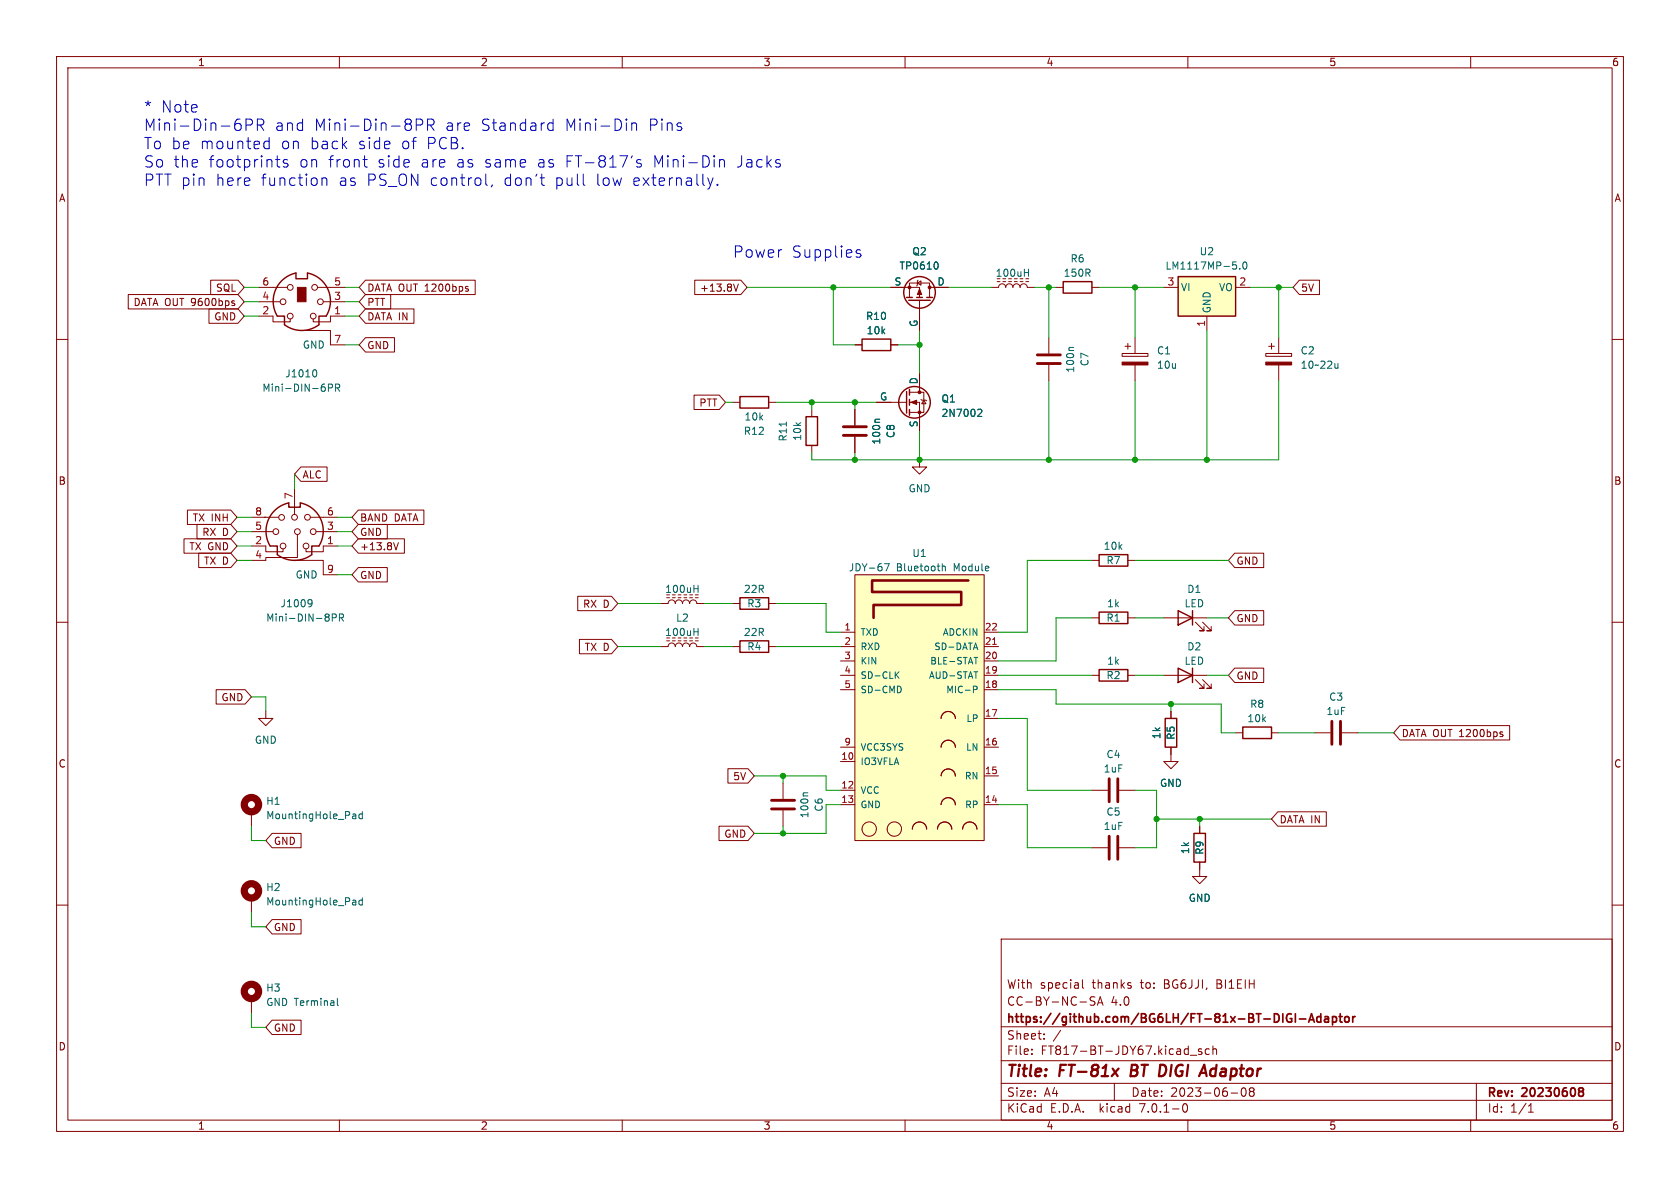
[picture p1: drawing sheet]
<svg xmlns="http://www.w3.org/2000/svg" width="297mm" height="210mm" viewBox="0 0 297 210" stroke-linecap="round" stroke-linejoin="round" font-family="sans-serif">
<g fill="none" stroke="#840000" stroke-width=".18">
<path d="M10 10h277v190h-277zM12 12h273v186h-273zM60 10v2M110 10v2M160 10v2M210 10v2M260 10v2M10 60h2M22.7 52.1h19.4l1.1 1.2-1.1 1.3h-19.4zM36.9 54.6h5.2l1.1 1.3-1.1 1.3h-5.2zM37.2 49.5h4.9l1.1 1.3-1.1 1.3h-4.9zM41 53.5l.4 .2 .1 .1-.2 .2h-.3"/>
<path d="M41 53.2h.4M45.7 55.9h2.6v1h3v-.5M45.7 50.8h5.1M45.7 53.3h3.8M53.3 58.4h5.1v2.6h2.6M56.1 50.8h4.9M57.1 53.3h3.9M61 55.9h-2.6v1h-3v-.5M64.6 49.5h19.4v2.6h-19.4l-1.1-1.3zM64.6 52.1h4.5v2.5h-4.5l-1.1-1.3zM64.6 54.6h8.6v2.6h-8.6l-1.1-1.3zM64.6 59.7h5.1v2.5h-5.1l-1.1-1.2z"/>
<path d="M82.5 51.1h.3v.2l-.2 .2h-.2M82.5 50.6l.3 .1M122.8 49.5h8.2l1.1 1.3-1.1 1.3h-8.2zM129.7 50.2l.4 1.3 .4-1.3M157.5 50.8h5.1v1.8M160.8 52.6v-2.6h3.5v2.6M162.2 50l.6-.3v.7zM162.3 49.5l-.1 .2v.7l-.1 .1M162.6 53.1v5.3M164.3 50.8h3.3M175.3 50.8h1.2a.64 .64 0 0 1 .7-.6 .64 .64 0 0 1 .6 .6 .64 .64 0 0 1 .6-.6 .64 .64 0 0 1 .7 .6 .64 .64 0 0 1 .6-.6 .64 .64 0 0 1 .6 .6 .64 .64 0 0 1 .7-.6 .64 .64 0 0 1 .6 .6h1.3M176.3 49.8h.5"/>
<path d="M177.3 49.8h.5M178.3 49.8h.5M179.3 49.8h.5M180.3 49.8h.5M181.4 49.8h.5M181.4 49.3h.5M185.4 59.7v2.8M186.7 50.8h1.3M193 50.8h1.3M200.7 59.7v2.8M205.7 50.8h2.6M213.4 55.9v2.5"/>
<path d="M218.4 50.8h2.6M226.1 59.7v2.8M229.7 49.5h3.6v2.6h-3.6l-1.1-1.3zM285 60h2M122.7 69.8h4.5l1.1 1.3-1.1 1.3h-4.5zM129.5 71.1h1.3M135.9 71.1h1.3M143.5 72.4v1.3M143.5 78.7v1.3M151.1 61h1.3M151.1 72.4v2.8M151.1 77.2v2.8"/>
<path d="M154.9 71.1h5.4M157.5 61h1.2M160.8 71.1h1.8v5.1M160.8 69.3h2.5v3.6h-2.5M162.6 66v3.3M162.8 70.6l.1 .1h.8l.1 .2M163.3 70.7l.4 .7h-.8zM185.4 64.5v2.8M198.4 62.5h4.5v.5h-4.5zM198.9 61.2h1M199.4 60.7v1M200.7 64.5v2.8"/>
<path d="M223.8 62.5h4.5v.5h-4.5zM224.3 61.2h1M224.8 60.7v1M226.1 64.5v2.8M32.5 95.2h8.3l1.1 1.3-1.1 1.3h-8.3zM33.1 90.2h7.7l1.1 1.2-1.1 1.3h-7.7zM34.8 92.7h6l1.1 1.3-1.1 1.3h-6zM35.1 97.8h5.7l1.1 1.3-1.1 1.2h-5.7zM44.4 96.5h2.6v1h3v-.5M44.4 94h3.9M44.4 91.4h4.9M52.1 99.1h5v2.5h2.6"/>
<path d="M52.1 86.4v4.5M52.6 94.5v4.1h-5.6v.5h-2.6M53.2 82.5h4.6v2.6h-4.6l-1.1-1.3zM54.9 91.4h4.8M55.9 94h3.8M59.7 96.5h-2.6v1h-3v-.5M63.3 90.2h11.6v2.5h-11.6l-1.1-1.3zM63.3 92.7h5.2v2.6h-5.2l-1.1-1.3zM63.3 95.2h8.2v2.6h-8.2l-1.1-1.3zM69.6 95.9l.4 1.3 .4-1.3M162.6 81.3v1.3h1.2l-1.2 1.2-1.3-1.2h1.3M193 99.1h1.3"/>
<path d="M199.4 99.1h1.3M218.3 97.8h5.1v2.5h-5.1l-1.1-1.2zM10 110h2M63.3 100.3h5.2v2.6h-5.2l-1.1-1.3zM102.1 105.4h6l1.1 1.3-1.1 1.3h-6zM102.4 113h5.7l1.1 1.3-1.1 1.3h-5.7zM116.8 114.3h1.3a.64 .64 0 0 1 .6-.6 .64 .64 0 0 1 .7 .6 .64 .64 0 0 1 .6-.6 .64 .64 0 0 1 .6 .6 .64 .64 0 0 1 .7-.6 .64 .64 0 0 1 .6 .6 .64 .64 0 0 1 .7-.6 .64 .64 0 0 1 .6 .6h1.3M116.8 106.7h1.3a.64 .64 0 0 1 .6-.7 .64 .64 0 0 1 .7 .7 .64 .64 0 0 1 .6-.7 .64 .64 0 0 1 .6 .7 .64 .64 0 0 1 .7-.7 .64 .64 0 0 1 .6 .7 .64 .64 0 0 1 .7-.7 .64 .64 0 0 1 .6 .7h1.3M117.9 113.3h.5M117.9 105.7h.5M118.9 113.3h.5M118.9 105.7h.5"/>
<path d="M119.9 113.3h.5M119.9 105.7h.5M120.9 113.3h.5M120.9 105.7h.5M121.9 113.3h.5M121.9 105.7h.5M122.9 113.3h.5M122.9 112.8h.5M122.9 105.7h.5M122.9 105.2h.5M129.5 106.7h1.3M129.5 114.3h1.3"/>
<path d="M135.9 106.7h1.3M135.9 114.3h1.3M148.6 114.3h2.5M148.6 111.8h2.5M148.6 119.4h2.5M148.6 116.8h2.5M151.1 101.6h22.9v47h-22.9zM174 114.3h2.5M174 111.8h2.5M174 119.4h2.5M174 116.8h2.5M193 109.2h1.3"/>
<path d="M193 119.4h1.3M199.4 109.2h1.3M199.4 119.4h1.3M205.7 109.2h7.7M205.7 119.4h7.7M211.3 110l1.6 1.5h-.8h.8v-.8M212.6 110l1.5 1.5h-.7h.7v-.8M218.3 118.1h5.1v2.6h-5.1l-1.1-1.3zM218.3 107.9h5.1v2.6h-5.1l-1.1-1.3zM285 110h2M38.2 121.9h5.1l1.1 1.3-1.1 1.3h-5.1zM47 125.7v1.3h1.3l-1.3 1.3-1.3-1.3h1.3"/>
<path d="M128.7 135.9h3.5l1.1 1.3-1.1 1.2h-3.5zM138.4 138.4v2.8M148.6 134.6h2.5M148.6 139.7h2.5M148.6 132.1h2.5M148.6 121.9h2.5M168.9 137.2a1.26 1.26 0 0 0-1.3-1.3 1.26 1.26 0 0 0-1.2 1.3 1.27 1.27 0 0 1 1.3-1.3 1.27 1.27 0 0 1 1.2 1.3M168.9 132.1a1.26 1.26 0 0 0-1.3-1.2 1.26 1.26 0 0 0-1.2 1.2 1.27 1.27 0 0 1 1.3-1.3 1.27 1.27 0 0 1 1.2 1.3M168.9 127a1.26 1.26 0 0 0-1.3-1.2 1.26 1.26 0 0 0-1.2 1.2 1.27 1.27 0 0 1 1.3-1.2 1.27 1.27 0 0 1 1.2 1.2M174 137.2h2.5M174 132.1h2.5M174 127h2.5"/>
<path d="M174 121.9h2.5M193 139.7h2.8M197.9 139.7h2.8M207 132.1v2.5h1.3l-1.3 1.3-1.3-1.3h1.3M207 125.7v1.3M211.3 120.1l1.6 1.6h-.8h.8v-.8M212.6 120.1l1.5 1.6h-.7h.7v-.8M218.4 129.5h1.3M224.8 129.5h1.3M232.4 129.5h2.8M237.2 129.5h2.8M247.5 128.3h19.4v2.5h-19.4l-1.1-1.3z"/>
<path d="M265.3 129.8l.3 .1 .1 .1-.2 .2h-.2M265.3 129.4h.3M10 160h2M44.4 143.5v2.6M44.4 158.8v2.5M48.1 147.3h5.1v2.6h-5.1l-1.1-1.3zM127.1 146h5.1l1.1 1.3-1.1 1.3h-5.1zM138.4 143.3v2.8M148.6 142.2h2.5M154.9 146.6a1.27 1.27 0 0 0-1.7-1.3 1.27 1.27 0 0 0-.4 2.1 1.27 1.27 0 0 0 2.1-.5v-.3M159.4 146.6a1.27 1.27 0 0 0-1.7-1.3 1.27 1.27 0 0 0-.5 2.1 1.27 1.27 0 0 0 2.1-.5l.1-.3M163.8 146.6a1.27 1.27 0 0 0-1.2-1.3 1.27 1.27 0 0 0-1.3 1.3 1.26 1.26 0 0 1 1.3-1.3 1.26 1.26 0 0 1 1.2 1.3"/>
<path d="M168.3 146.6a1.27 1.27 0 0 0-1.3-1.3 1.27 1.27 0 0 0-1.3 1.3 1.26 1.26 0 0 1 1.3-1.3 1.26 1.26 0 0 1 1.2 1.3M168.9 142.3a1.26 1.26 0 0 0-1.3-1.3 1.26 1.26 0 0 0-1.2 1.2 1.27 1.27 0 0 1 1.3-1.2 1.27 1.27 0 0 1 1.2 1.3M172.7 146.6a1.27 1.27 0 0 0-1.3-1.3 1.27 1.27 0 0 0-1.2 1.3 1.26 1.26 0 0 1 1.2-1.3 1.26 1.26 0 0 1 1.3 1.3M174 142.2h2.5M193 149.9h2.8M197.9 149.9h2.8M212.1 152.4v2.5h1.3l-1.3 1.3-1.3-1.3h1.3M212.1 146.1v1.2M225.9 143.5h8.6v2.6h-8.6l-1.1-1.3zM285 160h2M44.4 176.5v2.6M48.1 162.6h5.1v2.5h-5.1l-1.1-1.3z"/>
<path d="M177 166h108v32h-108zM191.4 173.2v1.3l.2 .2M193.6 176.3l-.6-.1-.2 .1v.5l.6 .3 .2 .3-.3 .3-.6-.1M194 177.7l.5-1.5 .5 1.5M194.1 177.3h.8M199.8 174.2l.2 .2-.2 .3M199.8 173.7l.1 .1M48.1 180.3h5.1v2.6h-5.1l-1.1-1.3zM60 198v2M110 198v2M160 198v2M177 194.5h108"/>
<path d="M177 191.5h108M177 187.5h108M177 181.5h108M182.4 186.3v.1M182.4 185.5v.1M184.6 183.6v.1M184.6 182.8v.1M197 191.5v3M209.2 195.2l.2-.1a.81 .81 0 0 1 .6 .6 .81 .81 0 0 1-.3 .8l-.1 .1a.81 .81 0 0 1-.4-1.4zM210 198v2M210.4 186.5h1.2M212.4 185.5l-.3-.1-.2 .2v.2l.5 .2v.3h-.5"/>
<path d="M213.8 185.5l-.4-.1-.3 .3v.4l.1 .2h.6M214.4 185.5l.2-.1 .4 .1 .1 .9M214.4 184.9v1.5M217.6 193.2h1.2M219.8 192.3a.94 .94 0 0 0 0 1.5 .81 .81 0 0 0 .6-.6 .81 .81 0 0 0-.3-.8l-.2-.1M221.1 192.9l-.2 .3v.5l.2 .1h.3l.3-.3-.1-.4-.2-.2M221.1 192.3l-.2 .3 .2 .3M221.1 192.9h.3M221.4 192.3l.3 .3-.3 .3M260 198v2M261 191.5v6.5M270.2 196.6h.9"/>
<path d="M270.2 195.5l.4-.4v1.5"/>
<circle cx="50" cy="53.3" r=".51"/>
<circle cx="51.3" cy="50.8" r=".51"/>
<circle cx="51.3" cy="55.9" r=".51"/>
<circle cx="55.4" cy="55.9" r=".51"/>
<circle cx="55.6" cy="50.8" r=".51"/>
<circle cx="56.6" cy="53.3" r=".51"/>
<circle cx="48.8" cy="94" r=".51"/>
<circle cx="49.8" cy="91.5" r=".51"/>
<circle cx="50" cy="96.5" r=".51"/>
<circle cx="52.1" cy="91.4" r=".51"/>
<circle cx="52.6" cy="94" r=".51"/>
<circle cx="54.1" cy="96.5" r=".51"/>
<circle cx="54.4" cy="91.4" r=".51"/>
<circle cx="55.4" cy="94" r=".51"/>
</g>
<g fill="none" stroke="#840000" stroke-width=".3">
<path d="M233.5 179.2v1.5M233.5 179.8l-.4-.1-.3 .3v.4l.1 .2h.6M234.2 179.8h.6l.1 .9M235.6 179.8l.4-.1 .3 .3v.4l-.2 .2h-.5M235.6 179.7v1.5M236.7 179.7h.6M236.9 179.2v1.3l.4 .2M237.8 179.8l.2-.1 .4 .1 .1 .6-.1 .2-.4 .1-.2-.1zM239.1 179.7v1M239.6 179.7l-.3 .1-.2 .2M229.7 180.1h1.2M231.4 180.7l.5-1.5 .5 1.5"/>
<path d="M231.5 180.3h.7M234.9 180.1h-.5a.29 .29 0 0 0-.3 .3 .29 .29 0 0 0 .3 .3l.5-.1M279.1 192.8l.3 .1M279.1 192.4l.3-.1 .4 .1 .1 .3-.3 .2M279.4 192.9h.2M279.4 192.9l-.3 .2M279.6 192.9l.3 .3v.5l-.3 .1-.5-.1"/>
</g>
<path d="M197.8 188.9l-1.3 1.3M212.2 189.7h1M212.9 188.2l.4 2" fill="none" stroke="#840000" stroke-width=".4"/>
<g fill="#840000" stroke="#840000" stroke-width=".18">
<path d="M198.4 64h4.5v.5h-4.5z"/>
<path d="M223.8 64h4.5v.5h-4.5z"/>
<path d="M52.6 50.8h1.5v2.5h-1.5z"/>
<path d="M162.6 51.1l.3 1h-.7z"/>
<path d="M161 71.1l1.1-.4v.8z"/>
<circle cx="160.8" cy="50.8" r=".25"/>
<circle cx="164.3" cy="50.8" r=".25"/>
<circle cx="162.6" cy="72.9" r=".25"/>
<circle cx="162.6" cy="69.3" r=".25"/>
</g>
<path d="M149.1 77h4.1M149.1 75.4h4.1M183.4 64.3h4.1M183.4 62.7h4.1M196.1 137.7v4M197.6 137.7v4M235.5 127.5v4.1M237 127.5v4.1M136.4 143h4.1M136.4 141.5h4.1M196.1 147.8v4.1M197.6 147.8v4.1" fill="none" stroke="#840000" stroke-width=".51"/>
<g fill="none" stroke="#006464" stroke-width=".18">
<path d="M165.7 46.4l.2 .4-.2 .7M181.1 48.2h.7M181.8 47.6v1.2M219.2 47.5v.1M219.8 46.4l.2-.1a.68 .68 0 0 1 .5 .6 .68 .68 0 0 1-.5 .7l-.2-.1-.1-.4zM55.7 65.4a.79 .79 0 0 1 0 1.2M58.1 68.6l.6-.1 .1-.2-.1-.3-.6-.1v1.3M59.3 68.6l.6-.1 .2-.2-.1-.3-.7-.1v1.3M59.6 68.6l.5 .6M155.5 74.1h-.6l-.2 .2M173 72.3l.5 .1 .1 .3-.8 .9h.8M189.8 61.4h-.6l-.2 .2"/>
<path d="M236.5 64.3v.8M236.5 65l-.3 .1M156.4 99.6h.8l-.5 1.3M166.6 99.6v1.3M54.7 106l.4 .1a.84 .84 0 0 1-.3 1.2M55.2 106.5l-.3 .3h-.2M58.7 109.2l.6-.1 .2-.1-.1-.3-.7-.2v1.3M60 109.2l.6-.1 .1-.1v-.3l-.7-.2v1.3M60.3 109.2l.4 .6M122.7 111.7h.7M122.7 104.1h.7M123.4 103.5v1.2"/>
<path d="M123.4 111.1v1.2M158.4 119.3l.5 .6M158.9 118.8l-.6 .6M166.6 100.2l.2-.1h.3v.8M172.2 118.8h.7M172.2 116.2h.7M172.2 114.5h.6M172.5 113.7l.4 1.1M159.1 121.3l.2 .5-.2 .6M172.1 121.3h.4l.3 .2-.2 .3-.5 .1M62.5 143.9h.3l.1 .8M62.5 159.1l.3 .1 .1 .8"/>
<path d="M62.9 159.9l-.4 .1M62.9 159.4l-.4 .1M62.9 144.7h-.4M62.9 144.2h-.4M64.1 159.2l-.4-.1-.2 .3 .1 .5h.5M64.1 143.5v1.2M64.1 158.7v1.3M64.1 143.9h-.4l-.2 .2 .1 .6h.5M142.8 140.2h-.6l-.2 .1M59.6 176.5v1.1l.2 .2"/>
</g>
<g fill="none" stroke="#840000" stroke-width=".25">
<path d="M49.7 49.7l1.1-.8 1.5-.6v1h2.1v-1a5 5 0 0 1 3.3 7.6h-1.3v1.5a5.1 5.1 0 0 1-6.1 0v-1.5h-1.3a5.1 5.1 0 0 1 .7-6.2zM152.4 59.9h5.1v2.1h-5.1zM160.3 52.6h1M160.7 53.1h3.8M162.1 52.6h1M163.8 52.6h1M188 49.8h5v2h-5zM208.3 48.9h10.1v7h-10.1zM130.8 70.1h5.1v2h-5.1zM142.5 73.7h2v5h-2zM160.3 69.2v3.8M160.8 68.8v1.1"/>
<path d="M160.8 70.6v1M160.8 72.4v1M48.5 90.3l1-.8 1.6-.6v.8h2v-.8a5 5 0 0 1 3.3 7.6h-1.3v1.5a5.1 5.1 0 0 1-6.1 0v-1.5h-1.2a5.1 5.1 0 0 1 .7-6.2zM194.3 98h5.1v2.1h-5.1zM130.8 105.7h5.1v2h-5.1zM130.8 113.3h5.1v2h-5.1zM194.3 108.2h5.1v2h-5.1zM194.3 118.4h5.1v2h-5.1zM208.3 108l2.5 1.2-2.5 1.3zM208.3 118.1l2.5 1.3-2.5 1.3zM210.8 108v2.5M210.8 118.1v2.6"/>
<path d="M206 127h2v5.1h-2zM219.7 128.5h5.1v2.1h-5.1zM211.1 147.3h2v5.1h-2z"/>
<circle cx="162.6" cy="51.7" r="2.79"/>
<circle cx="161.7" cy="71.1" r="2.79"/>
</g>
<g fill="#ffffc2" stroke="#ffffc2" stroke-width=".18">
<path d="M151.1 101.6h22.9v47h-22.9z"/>
<path d="M208.3 48.9h10.1v7h-10.1z"/>
</g>
<path d="M171.2 102.6h-17v2h15.7v2.3h-15.5v2.3" fill="none" stroke="#840000" stroke-width=".46"/>
<path d="M175.5 113.9h.7" fill="none" stroke="#a90000" stroke-width=".18"/>
<g fill="none" stroke="#840000" stroke-width="1.3">
<circle cx="44.4" cy="142.2" r="1.27"/>
<circle cx="44.4" cy="157.5" r="1.27"/>
<circle cx="44.4" cy="175.3" r="1.27"/>
</g>
<g fill="none" stroke="#0000c2" stroke-width=".18">
<path d="M43.5 22.1h.8a.54 .54 0 0 0 .4-.5 .54 .54 0 0 0-.4-.5h-.8v2M45.5 22.1h.8a.54 .54 0 0 0 .4-.5 .54 .54 0 0 0-.4-.5h-.8v2M46 22.1l.6 1M46.8 26.2l.2 .1 .6-.1M46.8 25.1l.2-.1 .6 .1M47.6 24.3v2M48.7 28.2h.8M49.1 29.4l.4 .1M50.8 28.3l-.4-.1-.3 .3 .1 .3 .6 .2 .1 .2-.1 .2-.2 .1-.5-.1M56.9 31.4v1.4M56.9 31.6a.5 .5 0 0 1 .9 .1v1.1M64.2 28.2h.7"/>
<path d="M64.4 27.5v1.7l.1 .2 .4 .1M73.6 22.1h.8a.54 .54 0 0 0 .4-.5 .54 .54 0 0 0-.4-.5h-.8v2M75.6 22.1h.8a.54 .54 0 0 0 .4-.5 .54 .54 0 0 0-.4-.5h-.8v2M76.1 22.1l.6 1M85.9 30.8v1.7l.3 .3M87 32.7l-.2 .4M95.5 31.4h.8M95.8 30.8v1.7l.1 .2 .4 .1M96.9 22.9l.3 .2 .6-.1M97.8 21.1v2M97.8 21.8l-.6-.1-.3 .2M103.1 30.8v1.7l.3 .3"/>
<path d="M110.7 21.1v.1M110.7 21.7v1.4M110.7 21.1l-.1 .1h.1M110.7 21.1l.1 .1h-.1M111.7 21.9a.5 .5 0 0 1 .8 .1v1.1M111.7 21.7v1.4M111.8 27.5l-.2 .4M113.3 28.3l-.5-.1-.3 .3 .1 .3 .7 .2 .1 .2-.1 .2-.2 .1-.6-.1M125.1 31.4l.5 1.4M125.6 32.8l-.2 .5-.3 .1M126.1 31.4l-.5 1.4M126.3 27.5v.2"/>
<path d="M126.3 28.2v1.3M126.3 27.5l-.1 .1 .1 .1M126.3 27.5l.1 .1-.1 .1M126.8 32.6l.1 .1-.1 .1M126.8 32.6l-.1 .1 .1 .1M126.8 32.6v.2M127.2 28.4a.5 .5 0 0 1 .9 .1v1M127.2 28.2v1.3M137.7 28.9l.3 .3-.1 .2-.2 .1M137.7 28.2l.2 .1M151.4 44.7l.7 .2 .1 .3-.3 .3-.6-.1M151.4 44.2l.2-.1 .5 .1"/>
</g>
<g fill="none" stroke="#009600" stroke-width=".18">
<path d="M43.2 50.8h2.5M43.2 55.9h2.5M43.2 53.3h2.5M61 50.8h2.5M61 55.9h2.5M61 53.3h2.5M132.1 50.8h25.4M147.3 50.8v10.2h3.8M162.6 58.4v7.6M167.6 50.8h7.7M182.9 50.8h3.8M185.4 50.8v8.9"/>
<path d="M194.3 50.8h11.4M200.7 50.8v8.9M213.4 58.4v22.9M221 50.8h7.6M226.1 50.8v8.9M61 61h2.5M128.3 71.1h1.2M137.2 71.1h17.7M143.5 71.1v1.3M151.1 71.1v1.3M158.7 61h3.9M162.6 76.2v5.1"/>
<path d="M185.4 67.3v14M200.7 67.3v14M226.1 67.3v14h-82.6v-1.3M41.9 99.1h2.5M41.9 94h2.5M41.9 91.4h2.5M41.9 96.5h2.5M52.1 83.8v2.6M59.7 94h2.5M59.7 91.4h2.5M59.7 96.5h2.5M151.1 80v1.3"/>
<path d="M193 99.1h-11.4v12.7h-5.1M200.7 99.1h16.5M59.7 101.6h2.5M109.2 106.7h7.6M109.2 114.3h7.6M124.5 106.7h5M124.5 114.3h5M137.2 106.7h8.8v5.1h2.6M137.2 114.3h11.4M176.5 119.4h16.5M193 109.2h-6.3v7.6h-10.2M200.7 109.2h5"/>
<path d="M200.7 119.4h5M213.4 109.2h3.8M213.4 119.4h3.8M44.4 123.2h2.6v2.5M133.3 137.2h12.7v2.5h2.6M138.4 137.2v1.2M176.5 127h5.1v12.7h11.4M176.5 121.9h10.2v2.6h29.2v5h2.5M200.7 139.7h3.8v10.2h-3.8M207 124.5v1.2M226.1 129.5h6.3M240 129.5h6.4"/>
<path d="M44.4 146.1v2.5h2.6M138.4 146.1v1.2M148.6 142.2h-2.6v5.1h-12.7M176.5 142.2h5.1v7.7h11.4M204.5 144.8h20.3M212.1 144.8v1.3M44.4 161.3v2.5h2.6M44.4 179.1v2.5h2.6"/>
</g>
<g fill="#009600" stroke="#009600" stroke-width=".18">
<circle cx="143.5" cy="71.1" r=".46"/>
<circle cx="147.3" cy="50.8" r=".46"/>
<circle cx="151.1" cy="71.1" r=".46"/>
<circle cx="151.1" cy="81.3" r=".46"/>
<circle cx="162.6" cy="61" r=".46"/>
<circle cx="162.6" cy="81.3" r=".46"/>
<circle cx="207" cy="124.5" r=".46"/>
<circle cx="212.1" cy="144.8" r=".46"/>
<circle cx="204.5" cy="144.8" r=".46"/>
<circle cx="213.4" cy="81.3" r=".46"/>
<circle cx="200.7" cy="81.3" r=".46"/>
<circle cx="200.7" cy="50.8" r=".46"/>
<circle cx="185.4" cy="81.3" r=".46"/>
<circle cx="226.1" cy="50.8" r=".46"/>
<circle cx="185.4" cy="50.8" r=".46"/>
<circle cx="138.4" cy="147.3" r=".46"/>
<circle cx="138.4" cy="137.2" r=".46"/>
</g>
<g font-size="2.8" fill="#0000c2">
<text x="25.4" y="20.1">* Note</text>
<text x="25.4" y="23.3">Mini-Din-6PR</text>
<text x="48.5" y="23.3">and</text>
<text x="55.5" y="23.3">Mini-Din-8PR</text>
<text x="78.6" y="23.3">are</text>
<text x="84.8" y="23.3">Standard</text>
<text x="99.7" y="23.3">Mini-Din</text>
<text x="114.4" y="23.3">Pins</text>
<text x="25.4" y="26.5">To be mounted</text>
<text x="25.4" y="29.8">So the</text>
<text x="36.8" y="29.8">footprints</text>
<text x="49.5" y="26.5">on</text>
<text x="52.8" y="29.8">on</text>
<text x="54.7" y="26.5">back</text>
<text x="57.9" y="29.8">front</text>
<text x="63.1" y="26.5">side</text>
<text x="66.5" y="29.8">side</text>
<text x="70.7" y="26.5">of</text>
<text x="74.1" y="29.8">are</text>
<text x="75.2" y="26.5">PCB.</text>
<text x="80.4" y="29.8">as</text>
<text x="85.3" y="29.8">same</text>
<text x="94.7" y="29.8">as</text>
<text x="99.6" y="29.8">FT-817's</text>
<text x="115.1" y="29.8">Mini-Din</text>
<text x="129.8" y="29.8">Jacks</text>
<text x="25.4" y="33">PTT pin</text>
<text x="38" y="33">here</text>
<text x="46" y="33">function</text>
<text x="59.7" y="33">as</text>
<text x="64.6" y="33">PS_ON control,</text>
<text x="88.8" y="33">don't</text>
<text x="97.8" y="33">pull</text>
<text x="105" y="33">low</text>
<text x="111.5" y="33">externally.</text>
<text x="129.5" y="45.7">Power</text>
<text x="139.9" y="45.7">Supplies</text>
</g>
<g font-size="2.8" fill="#840000">
<text x="178" y="190.8">Title:</text>
<text x="187.4" y="190.8">FT-81x</text>
<text x="200.6" y="190.8">BT DIGI</text>
<text x="214.2" y="190.8">Adaptor</text>
</g>
<g font-size="2.1" fill="#840000">
<text x="178" y="177.9">CC-BY-NC-SA</text>
<text x="178" y="174.9">With</text>
<text x="183.9" y="174.9">special</text>
<text x="193.1" y="174.9">thanks</text>
<text x="196.4" y="177.9">4.0</text>
<text x="201.7" y="174.9">to:</text>
<text x="205.8" y="174.9">BG6JJI,</text>
<text x="215.2" y="174.9">BI1EIH</text>
<text x="178" y="183.9">Sheet:</text>
<text x="178" y="181.1">https://github.com/BG6LH/FT-81x-BT-DIGI-Adaptor</text>
<text x="186.2" y="183.9">/</text>
<text x="178" y="186.6">File:</text>
<text x="184" y="186.6">FT817-BT-JDY67.kicad_sch</text>
<text x="178" y="196.8">KiCad</text>
<text x="178" y="194">Size:</text>
<text x="184.6" y="194">A4</text>
<text x="185.7" y="196.8">E.D.A.</text>
<text x="194.4" y="196.8">kicad</text>
<text x="200" y="194">Date:</text>
<text x="201.5" y="196.8">7.0.1-0</text>
<text x="206.9" y="194">2023-06-08</text>
<text x="263" y="194.2">Rev:</text>
<text x="263" y="196.8">Id:</text>
<text x="267" y="196.8">1/1</text>
<text x="269.2" y="194.2">20230608</text>
</g>
<g font-size="1.8" fill="#840000">
<text x="35" y="11.8">1</text>
<text x="85" y="11.8">2</text>
<text x="135" y="11.8">3</text>
<text x="185" y="11.8">4</text>
<text x="235" y="11.8">5</text>
<text x="285" y="11.8">6</text>
<text x="10.4" y="35.8">A</text>
<text x="285.4" y="35.8">A</text>
<text x="38.1" y="51.7">SQL</text>
<text x="64.9" y="51.7">DATA OUT 1200bps</text>
<text x="123.6" y="51.7">+13.8V</text>
<text x="230" y="51.7">5V</text>
<text x="23.5" y="54.3">DATA OUT 9600bps</text>
<text x="37.8" y="56.8">GND</text>
<text x="64.9" y="54.3">PTT</text>
<text x="64.9" y="56.8">DATA IN</text>
<text x="64.9" y="61.9">GND</text>
<text x="123.5" y="72">PTT</text>
<text x="10.3" y="85.8">B</text>
<text x="53.5" y="84.7">ALC</text>
<text x="285.3" y="85.8">B</text>
<text x="33.9" y="92.4">TX INH</text>
<text x="35.6" y="94.9">RX D</text>
<text x="63.7" y="92.4">BAND DATA</text>
<text x="63.7" y="94.9">GND</text>
<text x="33.3" y="97.4">TX GND</text>
<text x="35.9" y="100">TX D</text>
<text x="63.7" y="97.4">+13.8V</text>
<text x="218.6" y="100">GND</text>
<text x="63.7" y="102.5">GND</text>
<text x="102.9" y="107.6">RX D</text>
<text x="218.6" y="110.1">GND</text>
<text x="103.2" y="115.2">TX D</text>
<text x="39" y="124.1">GND</text>
<text x="218.6" y="120.3">GND</text>
<text x="247.8" y="130.5">DATA OUT 1200bps</text>
<text x="10.3" y="135.8">C</text>
<text x="285.3" y="135.8">C</text>
<text x="129.5" y="138.1">5V</text>
<text x="48.4" y="149.5">GND</text>
<text x="127.9" y="148.2">GND</text>
<text x="226.2" y="145.7">DATA IN</text>
<text x="48.4" y="164.7">GND</text>
<text x="10.3" y="185.8">D</text>
<text x="48.4" y="182.5">GND</text>
<text x="285.3" y="185.8">D</text>
<text x="35" y="199.8">1</text>
<text x="85" y="199.8">2</text>
<text x="135" y="199.8">3</text>
<text x="185" y="199.8">4</text>
<text x="235" y="199.8">5</text>
<text x="285" y="199.8">6</text>
</g>
<g font-size="1.8" fill="#006464">
<text x="159" y="47.8">TP0610</text>
<text x="161.2" y="45.3">Q2</text>
<text x="189.2" y="46.5">R6</text>
<text x="206" y="47.8">LM1117MP-5.0</text>
<text x="212" y="45.3">U2</text>
<text x="158.1" y="50.5">S</text>
<text x="165.7" y="50.5">D</text>
<text x="176" y="49.1">100uH</text>
<text x="188" y="49.1">150R</text>
<text x="208.8" y="51.6">VI</text>
<text x="215.4" y="51.6">VO</text>
<text x="153" y="56.7">R10</text>
<text x="153.2" y="59.2">10k</text>
<text x="162.3" y="57.8" transform="rotate(-90 162.3 57.8)">G</text>
<text x="214.2" y="55.4" transform="rotate(-90 214.2 55.4)">GND</text>
<text x="53.4" y="61.8">GND</text>
<text x="190.1" y="66" transform="rotate(-90 190.1 66)">100n</text>
<text x="192.6" y="64.8" transform="rotate(-90 192.6 64.8)">C7</text>
<text x="204.5" y="62.8">C1</text>
<text x="204.5" y="65.3">10u</text>
<text x="229.9" y="62.8">C2</text>
<text x="229.9" y="65.3">10~22u</text>
<text x="46.3" y="69.4">Mini-DIN-6PR</text>
<text x="50.4" y="66.9">J1010</text>
<text x="155.5" y="70.9">G</text>
<text x="162.3" y="68" transform="rotate(-90 162.3 68)">D</text>
<text x="166.4" y="71.3">Q1</text>
<text x="131.4" y="77">R12</text>
<text x="131.6" y="74.5">10k</text>
<text x="141.8" y="78" transform="rotate(-90 141.8 78)">10k</text>
<text x="158.3" y="77.5" transform="rotate(-90 158.3 77.5)">C8</text>
<text x="162.3" y="75.6" transform="rotate(-90 162.3 75.6)">S</text>
<text x="166.4" y="73.9">2N7002</text>
<text x="139.3" y="78.1" transform="rotate(-90 139.3 78.1)">R11</text>
<text x="155.8" y="78.7" transform="rotate(-90 155.8 78.7)">100n</text>
<text x="160.6" y="87.2">GND</text>
<text x="150" y="101.2">JDY-67</text>
<text x="158.4" y="101.2">Bluetooth</text>
<text x="161.2" y="98.6">U1</text>
<text x="168.6" y="101.2">Module</text>
<text x="195.1" y="97.3">10k</text>
<text x="195.5" y="99.9">R7</text>
<text x="49.5" y="107.5">J1009</text>
<text x="52.1" y="102.4">GND</text>
<text x="117.5" y="105">100uH</text>
<text x="131.4" y="105">22R</text>
<text x="132" y="107.5">R3</text>
<text x="195.7" y="107.5">1k</text>
<text x="209.4" y="107.5">LED</text>
<text x="209.8" y="105">D1</text>
<text x="47" y="110">Mini-DIN-8PR</text>
<text x="117.5" y="112.6">100uH</text>
<text x="119.5" y="110">L2</text>
<text x="131.4" y="112.6">22R</text>
<text x="195.5" y="110">R1</text>
<text x="132" y="115.1">R4</text>
<text x="195.7" y="117.7">1k</text>
<text x="209.4" y="117.7">LED</text>
<text x="209.8" y="115.1">D2</text>
<text x="195.5" y="120.2">R2</text>
<text x="220.9" y="125.3">R8</text>
<text x="234.9" y="124">C3</text>
<text x="45" y="131.6">GND</text>
<text x="205.3" y="130.7" transform="rotate(-90 205.3 130.7)">1k</text>
<text x="207.8" y="130.8" transform="rotate(-90 207.8 130.8)">R5</text>
<text x="220.5" y="127.8">10k</text>
<text x="234.4" y="126.6">1uF</text>
<text x="195.1" y="136.7">1uF</text>
<text x="195.5" y="134.2">C4</text>
<text x="47" y="142.4">H1</text>
<text x="145.6" y="143.5" transform="rotate(-90 145.6 143.5)">C6</text>
<text x="205" y="139.3">GND</text>
<text x="47" y="145">MountingHole_Pad</text>
<text x="143.1" y="144.7" transform="rotate(-90 143.1 144.7)">100n</text>
<text x="195.1" y="146.9">1uF</text>
<text x="195.5" y="144.3">C5</text>
<text x="210.4" y="151" transform="rotate(-90 210.4 151)">1k</text>
<text x="212.9" y="151.2" transform="rotate(-90 212.9 151.2)">R9</text>
<text x="47" y="157.7">H2</text>
<text x="47" y="160.2">MountingHole_Pad</text>
<text x="210.1" y="159.6">GND</text>
<text x="47" y="175.5">H3</text>
<text x="47" y="178">GND Terminal</text>
</g>
<g font-size="1.8" fill="#a90000">
<text x="46.3" y="53.1">4</text>
<text x="46.3" y="50.5">6</text>
<text x="59" y="53.1">3</text>
<text x="59" y="50.5">5</text>
<text x="206.3" y="50.5">3</text>
<text x="219" y="50.5">2</text>
<text x="46.3" y="55.6">2</text>
<text x="59" y="55.6">1</text>
<text x="213.1" y="57.8" transform="rotate(-90 213.1 57.8)">1</text>
<text x="59" y="60.7">7</text>
<text x="51.8" y="88.3" transform="rotate(-90 51.8 88.3)">7</text>
<text x="45.1" y="93.7">5</text>
<text x="45.1" y="91.2">8</text>
<text x="57.8" y="93.7">3</text>
<text x="57.8" y="91.2">6</text>
<text x="45.1" y="96.3">2</text>
<text x="45.1" y="98.8">4</text>
<text x="57.8" y="96.3">1</text>
<text x="57.8" y="101.3">9</text>
</g>
<g font-size="1.6" fill="#a90000">
<text x="149.2" y="111.5">1</text>
<text x="174.1" y="111.5">22</text>
<text x="149.2" y="114">2</text>
<text x="149.2" y="116.6">3</text>
<text x="149.2" y="119.1">4</text>
<text x="174.1" y="119.1">19</text>
<text x="174.1" y="116.6">20</text>
<text x="174.1" y="114">21</text>
<text x="149.2" y="121.7">5</text>
<text x="174.1" y="121.7">18</text>
<text x="149.2" y="131.8">9</text>
<text x="174.1" y="131.8">16</text>
<text x="174.1" y="126.7">17</text>
<text x="148.7" y="134.4">10</text>
<text x="174.1" y="136.9">15</text>
<text x="148.7" y="139.4">12</text>
<text x="148.7" y="142">13</text>
<text x="174.1" y="142">14</text>
</g>
<g font-size="1.6" fill="#006464">
<text x="152.1" y="112.5">TXD</text>
<text x="166.5" y="112.5">ADCKIN</text>
<text x="152.1" y="115.1">RXD</text>
<text x="152.1" y="117.6">KIN</text>
<text x="164.3" y="117.6">BLE-STAT</text>
<text x="165" y="115.1">SD-DATA</text>
<text x="152.1" y="120.2">SD-CLK</text>
<text x="152.1" y="122.7">SD-CMD</text>
<text x="164.1" y="120.2">AUD-STAT</text>
<text x="167.2" y="122.7">MIC-P</text>
<text x="170.7" y="127.8">LP</text>
<text x="152.1" y="135.4">IO3VFLA</text>
<text x="152.1" y="132.9">VCC3SYS</text>
<text x="170.4" y="137.9">RN</text>
<text x="170.7" y="132.9">LN</text>
<text x="152.1" y="140.5">VCC</text>
<text x="152.1" y="143">GND</text>
<text x="170.5" y="143">RP</text>
</g>
</svg>
